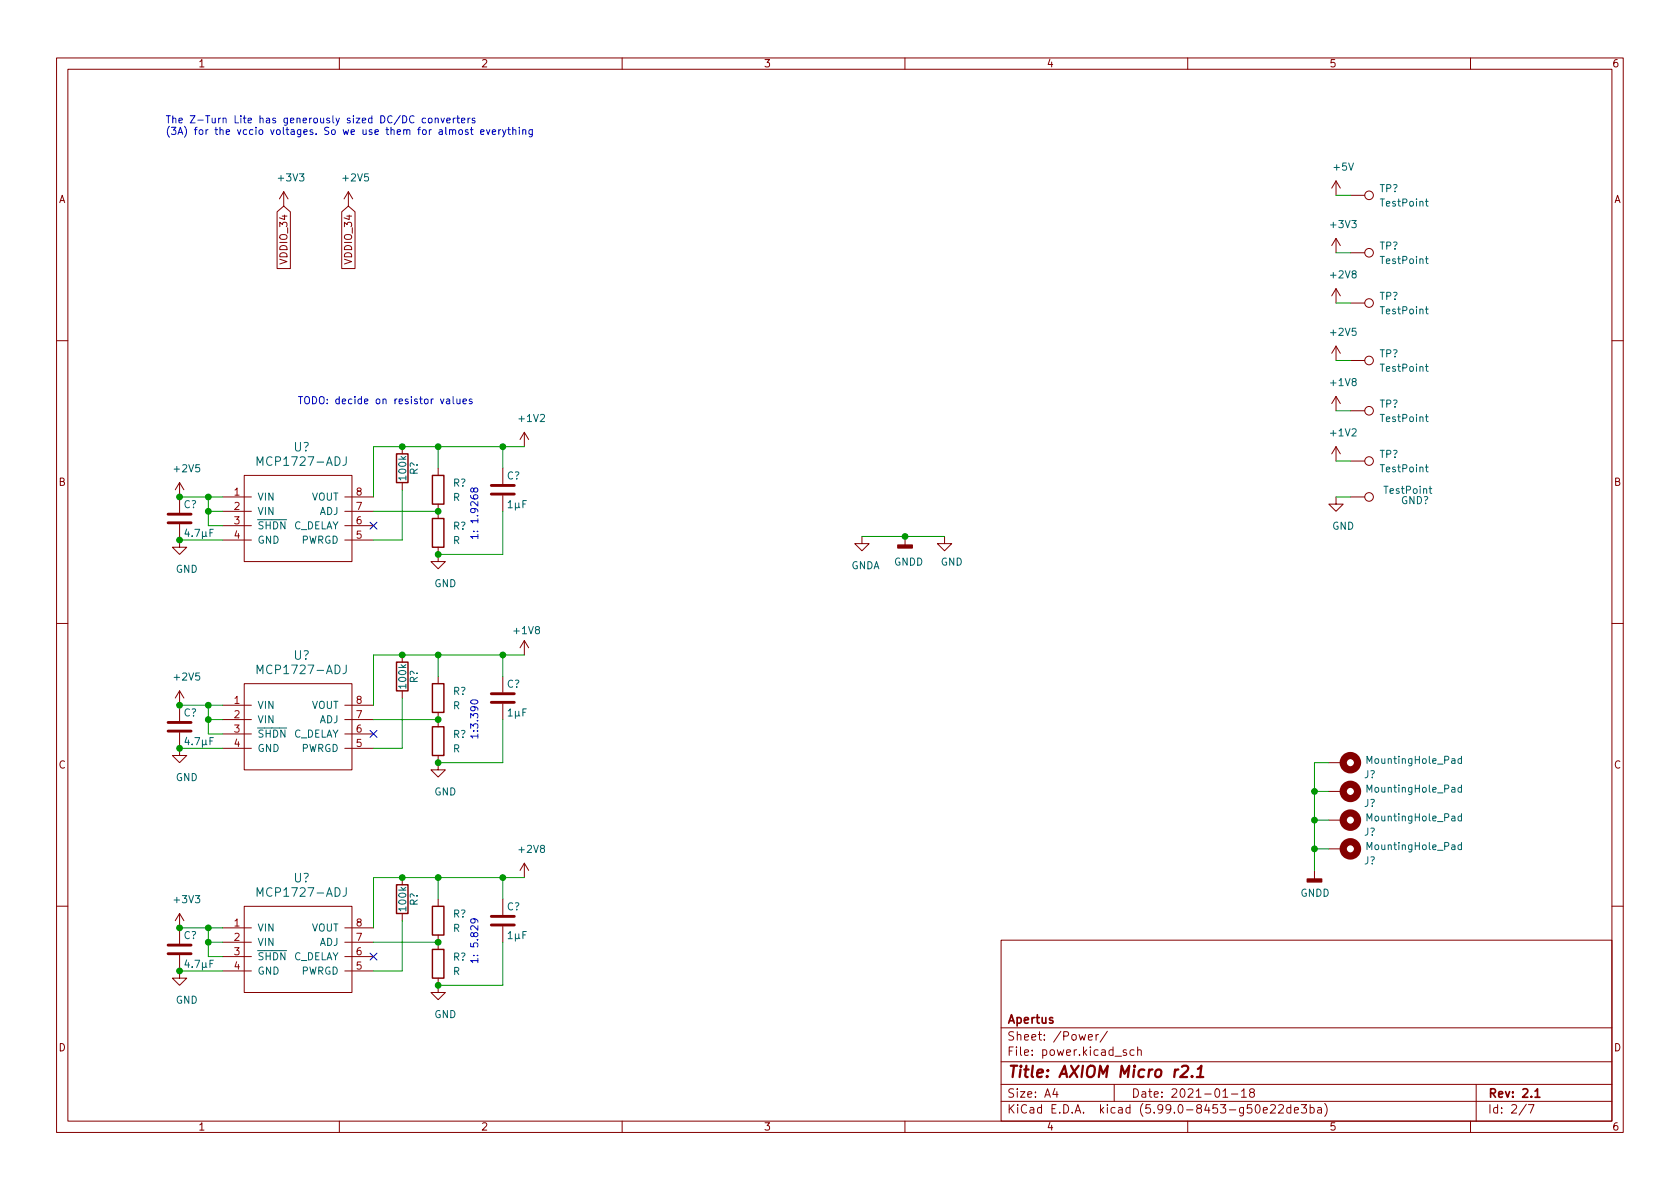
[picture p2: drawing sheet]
<svg xmlns="http://www.w3.org/2000/svg" width="297mm" height="210mm" viewBox="0 0 297 210" stroke-linecap="round" stroke-linejoin="round" font-family="sans-serif">
<g fill="none" stroke="#840000" stroke-width=".18">
<path d="M10 10.2h277v190.1h-277zM12 12.2h273v186.1h-273zM60 10.2v2M110 10.2v2M160 10.2v2M210 10.2v2M260 10.2v2M49 37.5l1.2-1.1 1.1 1.1v10h-2.3zM50.2 33.9l-.8 1.3M50.2 33.9v2.5M50.2 33.9l.7 1.3M60.4 37.5l1.2-1.1 1.2 1.1v10h-2.4z"/>
<path d="M61.6 33.9l-.8 1.3M61.6 33.9v2.5M61.6 33.9l.8 1.3M236.2 32v2.5M236.2 32l-.7 1.3M236.2 32l.8 1.3M238.8 34.5h2.5M236.2 42.2l-.7 1.2M236.2 42.2v2.5M236.2 51v2.6M236.2 42.2l.8 1.2M236.2 51l-.7 1.3"/>
<path d="M236.2 51l.8 1.3M238.8 53.6h2.5M238.8 44.7h2.5M10 60.2h2M71.1 79v1.3M92.7 76.4l-.8 1.3M92.7 76.4v2.6M92.7 76.4l.8 1.3M236.2 61.2v2.5M236.2 70.1v2.5M236.2 79v2.5M236.2 61.2l-.7 1.3"/>
<path d="M236.2 61.2l.8 1.3M236.2 79l-.7 1.3M236.2 79l.8 1.3M236.2 70.1l-.7 1.3M236.2 70.1l.8 1.3M238.8 63.7h2.5M238.8 72.6h2.5M285 60.2h2M31.7 92.7v4.1h1.3l-1.3 1.2-1.2-1.2h1.2M31.7 85.3v5.4M31.7 85.3l-.7 1.3M31.7 85.3l.8 1.3"/>
<path d="M39.4 87.9h5M39.4 90.4h5M39.4 93h5M39.4 95.5h5M43.2 84.1h19v15.2h-19zM61 87.9h5M61 90.4h5M61 93h5M61 95.5h5M71.1 85.3v1.3M77.5 96.8v2.5h1.2l-1.2 1.3-1.3-1.3h1.3M77.5 82.8v1.3"/>
<path d="M77.5 89.1v2.6M88.9 82.8v2.8M88.9 87.6v2.8M152.4 94.9v1.2h1.3l-1.3 1.3-1.3-1.3h1.3M160 94.9v1.5M167 94.9v1.2h1.3l-1.3 1.3-1.3-1.3h1.3M236.2 87.9v1.2h1.3l-1.3 1.3-1.3-1.3h1.3M238.8 87.9h2.5M238.8 81.5h2.5M10 110.2h2M71.1 115.8v1.3M77.5 119.6v1.3"/>
<path d="M88.9 119.6v2.8M92.7 113.3v2.5M92.7 113.3l-.8 1.2M92.7 113.3l.8 1.2M285 110.2h2M31.7 129.5v4.1h1.3l-1.3 1.3-1.2-1.3h1.2M31.7 122.2v5.3M31.7 122.2l-.7 1.2M31.7 122.2l.8 1.2M39.4 124.7h5M39.4 127.2h5M39.4 129.8h5"/>
<path d="M39.4 132.3h5M43.2 120.9h19v15.2h-19zM61 124.7h5M61 127.2h5M61 129.8h5M61 132.3h5M71.1 122.2v1.2M77.5 133.6v2.5h1.2l-1.2 1.3-1.3-1.3h1.3M77.5 126v2.5M88.9 124.5v2.7M234.9 139.9h2.6M234.9 134.9h2.6"/>
<path d="M71.1 155.2v1.3M77.5 159v1.3M88.9 159v2.8M92.7 152.6v2.6M92.7 152.6l-.8 1.3M92.7 152.6l.8 1.3M232.4 153.9v1.5M234.9 150.1h2.6M234.9 145h2.6M10 160.2h2M31.7 168.9v4.1h1.3l-1.3 1.2-1.2-1.2h1.2M31.7 161.5l-.7 1.3"/>
<path d="M31.7 161.5v5.4M31.7 161.5l.8 1.3M39.4 164.1h5M39.4 166.6h5M39.4 169.2h5M39.4 171.7h5M43.2 160.3h19v15.2h-19zM61 164.1h5M61 166.6h5M61 169.2h5M61 171.7h5M71.1 161.5v1.3"/>
<path d="M77.5 173v2.5h1.2l-1.2 1.3-1.3-1.3h1.3M77.5 165.3v2.6M88.9 163.8v2.8M177 166.3h108v32h-108zM285 160.2h2M60 198.3v2M110 198.3v2M160 198.3v2M177 194.8h108M177 191.8h108M177 187.8h108M177 181.8h108"/>
<path d="M186.5 192.5l-.4 1h1M186.9 193v1M192.4 183.4l.7-.1v-.3l-.5-.1-.2 .2 .1 .8h.6M193.8 182.9v1M194.2 182.9l-.3 .1-.1 .2M195.8 182.4l-1.3 1.9M197 191.8v3M199.1 185.7l-.3-.1-.2 .2v.3l.5 .1v.4h-.5M200.5 185.7l-.4-.1-.3 .3v.4l.1 .3h.6M201.1 185.8l.3-.2 .3 .1 .1 .9M201.1 185.1v1.5M210 198.3v2"/>
<path d="M216.2 194h.9M217.7 193.5h1.2M219.5 193l.4-.5v1.5M219.5 194h.9M221.2 193.2l-.3-.3 .1-.2 .2-.2 .4 .1 .2 .2-.1 .2-.6 .2-.2 .3 .1 .4 .2 .1h.3l.3-.3-.1-.4-.2-.1M223.4 196.3l.7-.1-.1-.3-.4-.1-.2 .2v.8h.6M224.6 195.5l.6-.2 .2 .2 .1 .3-.9 1h.9M226.1 195.5l.5-.2 .3 .2v.3l-.9 1h.9M228.2 195.9l-.4-.1-.3 .3v.4l.1 .3h.6M228.2 195.3v1.5M228.9 196.3l.7-.1-.1-.3-.4-.1-.2 .2v.8h.6M230.1 195.3h.9l-.5 .6 .4 .1v.7l-.2 .1h-.4l-.2-.1"/>
<path d="M231.6 195.9l.5-.1 .3 .3v.4l-.2 .3h-.6M231.6 195.3v1.5M233 195.9h.6v.9M233.6 196.2l-.5 .1a.29 .29 0 0 0-.2 .2 .29 .29 0 0 0 .2 .3h.5M234.2 195.1a1.72 1.72 0 0 1 0 2.3M260 198.3v2M261 191.8v6.5M269.9 195.3l-1.3 1.9M270.2 195.3h1l-.6 1.5"/>
<circle cx="242.1" cy="34.5" r=".76"/>
<circle cx="242.1" cy="53.6" r=".76"/>
<circle cx="242.1" cy="44.7" r=".76"/>
<circle cx="242.1" cy="63.7" r=".76"/>
<circle cx="242.1" cy="72.6" r=".76"/>
<circle cx="242.1" cy="87.9" r=".76"/>
<circle cx="242.1" cy="81.5" r=".76"/>
</g>
<path d="M271.4 193l.4-.5v1.5M271.4 194h.9" fill="none" stroke="#840000" stroke-width=".3"/>
<path d="M209 188.7l.3-.2h.5a.45 .45 0 0 1 .3 .5l-.2 .3-1.2 1.2h1.2M210.8 190.3l.1 .1-.1 .1-.1-.1 .1-.1v.2M211.6 190.5h1.2M211.8 189l.6-.5-.2 2" fill="none" stroke="#840000" stroke-width=".4"/>
<g fill="none" stroke="#006464" stroke-width=".18">
<path d="M252 35.6h.5M252.2 35.2v1.1l.3 .2M252 54.7h.5M252 45.8h.5M252.2 54.2v1.1l.3 .2M252.2 45.3v1.1l.3 .2M252 64.8h.5M252 73.7h.5M252.2 64.4v1.1l.3 .2M252.2 73.3v1.1l.3 .2M33 93.5l-.3 .9h.8M33.3 94v.9"/>
<path d="M34 94.8v.1M34.5 93.6h.8l-.5 1.3M35.8 94v1.3M36.4 94.7l.2 .2M36.4 94l-.1 .8-.3 .1-.2-.2M37.1 94.2h.4M37.7 93.6h-.6v1.3M45.5 82.3v-1.5l.5 1.1 .5-1.1v1.5M61.2 80.8v1.1a.49 .49 0 0 1-.6 .4M89.9 88.9l.3-.4v1.3M89.9 89.8h.7M91.1 88.9v1.3"/>
<path d="M91.7 89.6l.2 .2M91.7 88.9v.8l-.4 .1-.2-.2M92.5 89.1h.4M93.1 88.5h-.6v1.3M252 82.6h.5M252.2 82.2v1.1l.3 .1M252.7 86.4h.5M252.9 86v1.1l.3 .2M45.5 119.1v-1.5l.5 1.1 .5-1.1v1.5M61.2 117.6v1.1a.49 .49 0 0 1-.6 .4M33 130.4l-.3 .9h.8M33.3 130.9v.8"/>
<path d="M34 131.6v.1M34.5 130.4h.8l-.5 1.3M35.8 130.9v1.2M36.4 131.5l.2 .2M36.4 130.9l-.1 .7-.3 .1-.2-.2M37.1 131h.4M37.7 130.4h-.6v1.3M89.9 125.7l.3-.3v1.2M89.9 126.6h.7M91.1 125.8v1.2M91.7 126.4l.2 .2M91.7 125.8v.8h-.4l-.2-.2"/>
<path d="M92.5 126h.4M93.1 125.4h-.6v1.2M258.4 139.3l-.4-.1-.2 .3 .1 .5h.5M258.4 134.2h-.4l-.2 .2 .1 .5h.5M258.4 133.7v1.3M258.4 138.8v1.3M45.5 158.5v-1.5l.5 1.1 .5-1.1v1.5M61.2 157v1.1a.49 .49 0 0 1-.6 .4M258.4 149.5l-.4-.1-.2 .2 .1 .6h.5M258.4 144.4l-.4-.1-.2 .3 .1 .5h.5M258.4 143.9v1.3M258.4 149v1.2"/>
<path d="M33 169.7l-.3 .9h.8M33.3 170.2v.9M34 171v.1M34.5 169.8h.8l-.5 1.3M35.8 170.2v1.3M36.4 170.9l.2 .2M36.4 170.2l-.1 .8-.3 .1-.2-.2M37.1 170.4h.4M37.7 169.8h-.6v1.3M89.9 165.1l.3-.4v1.3M89.9 166h.7M91.1 165.1v1.3"/>
<path d="M91.7 165.8l.2 .2M91.7 165.1v.8l-.4 .1-.2-.2M92.5 165.3h.4M93.1 164.7h-.6v1.3"/>
</g>
<path d="M41.8 93.9l-.3 .9h.8M42.2 94.3v.9M41.8 130.7l-.3 .9h.8M42.2 131.2v.8M41.8 170.1l-.3 .9h.8M42.2 170.5v.9" fill="none" stroke="#a90000" stroke-width=".18"/>
<path d="M70.1 80.3h2v5h-2zM76.5 84.1h2v5h-2zM76.5 91.7h2v5.1h-2zM70.1 117.1h2v5.1h-2zM76.5 120.9h2v5.1h-2zM76.5 128.5h2v5.1h-2zM70.1 156.5h2v5h-2zM76.5 160.3h2v5h-2zM76.5 167.9h2v5.1h-2z" fill="none" stroke="#840000" stroke-width=".25"/>
<path d="M29.7 92.5h4.1M29.7 90.9h4.1M86.9 87.4h4M86.9 85.8h4M29.7 129.3h4.1M29.7 127.8h4.1M86.9 124.2h4M86.9 122.7h4M29.7 168.7h4.1M29.7 167.1h4.1M86.9 163.6h4M86.9 162h4" fill="none" stroke="#840000" stroke-width=".51"/>
<g fill="none" stroke="#840000" stroke-width="1.3">
<circle cx="238.8" cy="139.9" r="1.27"/>
<circle cx="238.8" cy="134.9" r="1.27"/>
<circle cx="238.8" cy="145" r="1.27"/>
<circle cx="238.8" cy="150.1" r="1.27"/>
</g>
<g fill="#840000" stroke="#840000" stroke-width=".25">
<path d="M231.1 155.4h2.6v.6h-2.6z"/>
<path d="M158.7 96.4h2.6v.5h-2.6z"/>
</g>
<g fill="none" stroke="#0000c2" stroke-width=".18">
<path d="M75.2 20.9h-.3l-.3 .2 .2 .6h.4M75.9 20.9h.3l.2 .2v.4l-.2 .2h-.3l-.2-.2zM76.9 21l.2-.1h.3l.1 .8M76.9 20.9v.8M78 20.9l.3 .8 .3-.8M79 21.3l.6-.1-.1-.3h-.3l-.2 .2 .1 .6h.4M80.1 20.9v.8M80.5 20.9l-.4 .2M80.8 20.9h.4M80.9 20.5v1.1l.3 .1M81.2 23l.3-.1 .3 .3v.3l-.3 .3-.3-.1-.1-.2zM81.6 21.3l.6-.1-.1-.3h-.3l-.2 .2 .1 .6h.4"/>
<path d="M82.7 23l-.3-.1-.1 .2v.2l.4 .1v.3h-.4M82.7 20.9v.8M83.1 20.9l-.4 .2M83.2 22.9h.5M83.4 22.5v1.1l.3 .2M84 20.9h-.3l-.2 .2v.1l.5 .2v.3h-.5M85 23.4l.6-.2-.1-.2-.3-.1-.2 .2v.6h.5M86 22.9l.3 .9 .3-.9M87 23.4l.6-.2v-.2l-.4-.1-.2 .2 .1 .6h.5M88.2 22.9v.9M88.6 22.9l-.4 .3M88.9 22.9l.3 .9"/>
<path d="M89.5 22.9l-.5 1.2-.1 .1M89.8 22.9h.4M89.9 22.5v1.1l.3 .2M90.7 23.1l.2-.2 .3 .1v.8M90.7 22.5v1.3M91.8 22.5v.1M91.8 22.9v.9M92.4 23.1l.2-.2 .3 .1 .1 .8M92.4 22.9v.9M94.1 22.9v1.1l-.2 .2-.3-.1M94.1 23l-.3-.1-.3 .3 .1 .5h.5M52.8 70.1h.7"/>
<path d="M53.1 70.1v1.3M54.1 70.2l.1-.1a.43 .43 0 0 1 .5 .5v.4a.42 .42 0 0 1-.4 .4 .42 .42 0 0 1-.4-.4v-.4zM55.3 70.1a.64 .64 0 0 1 .7 .7 .64 .64 0 0 1-.7 .6zM83.4 70.6h-.3l-.1 .1v.2l.4 .1v.3h-.4M83.7 94h.1M84.4 94h.1M84.5 94.9h-1.3l.4 .3M84.5 94.5v.7M84.5 130.2h-1.3l.4 .3M84.5 129.8v.7M84.5 169.9h-1.3l.4 .3M84.5 169.5v.7"/>
</g>
<g fill="none" stroke="#009600" stroke-width=".18">
<path d="M236.2 34.5h2.6M236.2 44.7h2.6M236.2 53.6h2.6M77.5 79v3.8M88.9 79v3.8M92.7 79h-26.7v8.9M236.2 72.6h2.6M236.2 63.7h2.6M31.7 87.9h7.7M31.7 95.5h7.7M36.8 87.9v5.1h2.6M36.8 90.4h2.6"/>
<path d="M66 90.4h11.5M71.1 86.6v8.9h-5.1M88.9 90.4v7.6h-11.4M152.4 94.9h14.6M236.2 87.9h2.6M236.2 81.5h2.6M77.5 115.8v3.8M88.9 115.8v3.8M92.7 115.8h-26.7v8.9M31.7 124.7h7.7M31.7 132.3h7.7M36.8 124.7v5.1h2.6"/>
<path d="M36.8 127.2h2.6M66 127.2h11.5M71.1 123.4v8.9h-5.1M88.9 127.2v7.7h-11.4M232.4 139.9h2.5M234.9 134.9h-2.5v19M77.5 155.2v3.8M88.9 155.2v3.8M92.7 155.2h-26.7v8.9M232.4 150.1h2.5M232.4 145h2.5M31.7 171.7h7.7"/>
<path d="M31.7 164.1h7.7M36.8 166.6h2.6M36.8 164.1v5.1h2.6M66 166.6h11.5M71.1 162.8v8.9h-5.1M88.9 166.6v7.6h-11.4"/>
</g>
<path d="M65.4 92.3l1.2 1.3M66.6 92.3l-1.2 1.3M65.4 129.2l1.2 1.2M66.6 129.2l-1.2 1.2M65.4 168.5l1.2 1.3M66.6 168.5l-1.2 1.3" fill="none" stroke="#000084" stroke-width=".18"/>
<g fill="#009600" stroke="#009600" stroke-width=".18">
<circle cx="77.5" cy="98" r=".51"/>
<circle cx="77.5" cy="90.4" r=".51"/>
<circle cx="31.8" cy="87.9" r=".51"/>
<circle cx="36.8" cy="87.9" r=".51"/>
<circle cx="36.8" cy="90.4" r=".51"/>
<circle cx="31.8" cy="95.5" r=".51"/>
<circle cx="71.1" cy="79" r=".51"/>
<circle cx="77.5" cy="79" r=".51"/>
<circle cx="36.8" cy="124.7" r=".51"/>
<circle cx="36.8" cy="127.2" r=".51"/>
<circle cx="31.8" cy="171.7" r=".51"/>
<circle cx="31.8" cy="132.3" r=".51"/>
<circle cx="31.8" cy="124.7" r=".51"/>
<circle cx="31.8" cy="164.1" r=".51"/>
<circle cx="36.8" cy="164.1" r=".51"/>
<circle cx="36.8" cy="166.6" r=".51"/>
<circle cx="71.1" cy="115.8" r=".51"/>
<circle cx="77.5" cy="115.8" r=".51"/>
<circle cx="88.9" cy="115.8" r=".51"/>
<circle cx="160" cy="94.9" r=".51"/>
<circle cx="88.9" cy="79" r=".51"/>
<circle cx="232.4" cy="150.1" r=".51"/>
<circle cx="232.4" cy="139.9" r=".51"/>
<circle cx="232.4" cy="145" r=".51"/>
<circle cx="77.5" cy="155.2" r=".51"/>
<circle cx="77.5" cy="166.6" r=".51"/>
<circle cx="71.1" cy="155.2" r=".51"/>
<circle cx="77.5" cy="174.2" r=".51"/>
<circle cx="77.5" cy="134.9" r=".51"/>
<circle cx="77.5" cy="127.2" r=".51"/>
<circle cx="88.9" cy="155.2" r=".51"/>
</g>
<text font-size="2.8" fill="#840000" x="178" y="190.6">Title: AXIOM Micro r2.1</text>
<g font-size="2.1" fill="#006464">
<text x="46.1" y="82.4">MCP1727-ADJ</text>
<text x="51.9" y="79.8">U?</text>
<text x="46.1" y="119.2">MCP1727-ADJ</text>
<text x="51.9" y="116.7">U?</text>
<text x="46.1" y="158.6">MCP1727-ADJ</text>
<text x="51.9" y="156">U?</text>
</g>
<g font-size="2.1" fill="#840000">
<text x="178" y="184">Sheet: /Power/</text>
<text x="178" y="181">Apertus</text>
<text x="178" y="186.7">File: power.kicad_sch</text>
<text x="178" y="196.9">KiCad E.D.A. kicad (5.99.0-8453-g50e22de3ba)</text>
<text x="178" y="194.1">Size: A4</text>
<text x="200" y="194.1">Date: 2021-01-18</text>
<text x="263" y="194.1">Rev: 2.1</text>
<text x="263" y="196.9">Id: 2/7</text>
</g>
<g font-size="1.8" fill="#840000">
<text x="35" y="11.9">1</text>
<text x="85" y="11.9">2</text>
<text x="135" y="11.9">3</text>
<text x="185" y="11.9">4</text>
<text x="235" y="11.9">5</text>
<text x="285" y="11.9">6</text>
<text x="10.3" y="35.9">A</text>
<text x="285.3" y="35.9">A</text>
<text x="50.8" y="46.3" transform="rotate(-90 50.8 46.3)">VDDIO_34</text>
<text x="62.2" y="46.3" transform="rotate(-90 62.2 46.3)">VDDIO_34</text>
<text x="10.3" y="85.9">B</text>
<text x="285.3" y="85.9">B</text>
<text x="10.3" y="135.9">C</text>
<text x="285.3" y="135.9">C</text>
<text x="10.3" y="185.9">D</text>
<text x="285.3" y="185.9">D</text>
<text x="35" y="199.9">1</text>
<text x="85" y="199.9">2</text>
<text x="135" y="199.9">3</text>
<text x="185" y="199.9">4</text>
<text x="235" y="199.9">5</text>
<text x="285" y="199.9">6</text>
</g>
<g font-size="1.8" fill="#0000c2">
<text x="29.2" y="21.8">The Z-Turn Lite has generously sized DC/DC converters</text>
<text x="29.2" y="23.8">(3A) for the vccio voltages. So we use them for almost everything</text>
<text x="56.4" y="71.5">TODO: decide on resistor values</text>
<text x="84.6" y="93.4" transform="rotate(-90 84.6 93.4)">1: 1.9268</text>
<text x="84.6" y="129.4" transform="rotate(-90 84.6 129.4)">1:3.390</text>
<text x="84.6" y="168.7" transform="rotate(-90 84.6 168.7)">1: 5.829</text>
</g>
<g font-size="1.8" fill="#006464">
<text x="49.3" y="32.1">+3V3</text>
<text x="60.8" y="32.1">+2V5</text>
<text x="235.9" y="30.2">+5V</text>
<text x="243.9" y="34">TP?</text>
<text x="235.4" y="40.3">+3V3</text>
<text x="244.2" y="36.5">TestPoint</text>
<text x="243.9" y="44.1">TP?</text>
<text x="244.2" y="46.7">TestPoint</text>
<text x="235.4" y="49.2">+2V8</text>
<text x="243.9" y="53">TP?</text>
<text x="235.4" y="59.4">+2V5</text>
<text x="244.2" y="55.6">TestPoint</text>
<text x="243.9" y="63.2">TP?</text>
<text x="244.2" y="65.7">TestPoint</text>
<text x="235.4" y="68.3">+1V8</text>
<text x="91.9" y="74.6">+1V2</text>
<text x="235.4" y="77.2">+1V2</text>
<text x="243.9" y="72.1">TP?</text>
<text x="244.2" y="74.6">TestPoint</text>
<text x="30.9" y="83.5">+2V5</text>
<text x="73.9" y="84" transform="rotate(-90 73.9 84)">R?</text>
<text x="243.9" y="81">TP?</text>
<text x="244.2" y="83.5">TestPoint</text>
<text x="32.5" y="89.9">C?</text>
<text x="45.5" y="88.5">VIN</text>
<text x="55" y="88.5">VOUT</text>
<text x="71.8" y="84.8" transform="rotate(-90 71.8 84.8)">100k</text>
<text x="80.1" y="88.6">R</text>
<text x="80.1" y="86">R?</text>
<text x="89.6" y="84.8">C?</text>
<text x="244.9" y="87.3">TestPoint</text>
<text x="247.7" y="89.1">GND?</text>
<text x="45.5" y="91.1">VIN</text>
<text x="45.5" y="93.6">~SHDNC_DELAY</text>
<text x="56.4" y="91.1">ADJ</text>
<text x="80.1" y="93.7">R?</text>
<text x="235.5" y="93.7">GND</text>
<text x="31.1" y="101.3">GND</text>
<text x="45.5" y="96.1">GND</text>
<text x="53.2" y="96.1">PWRGD</text>
<text x="80.1" y="96.2">R</text>
<text x="150.4" y="100.6">GNDA</text>
<text x="158.1" y="100">GNDD</text>
<text x="166.3" y="100">GND</text>
<text x="76.8" y="103.8">GND</text>
<text x="91" y="112.1">+1V8</text>
<text x="30.9" y="120.3">+2V5</text>
<text x="45.5" y="125.3">VIN</text>
<text x="55" y="125.3">VOUT</text>
<text x="71.8" y="121.6" transform="rotate(-90 71.8 121.6)">100k</text>
<text x="73.9" y="120.8" transform="rotate(-90 73.9 120.8)">R?</text>
<text x="80.1" y="125.4">R</text>
<text x="80.1" y="122.9">R?</text>
<text x="89.6" y="121.6">C?</text>
<text x="32.5" y="126.7">C?</text>
<text x="45.5" y="127.9">VIN</text>
<text x="45.5" y="130.4">~SHDNC_DELAY</text>
<text x="56.4" y="127.9">ADJ</text>
<text x="80.1" y="130.5">R?</text>
<text x="45.5" y="133">GND</text>
<text x="53.2" y="133">PWRGD</text>
<text x="80.1" y="133">R</text>
<text x="241.2" y="137.6">J?</text>
<text x="242" y="135.1">MountingHole_Pad</text>
<text x="31.1" y="138.1">GND</text>
<text x="76.8" y="140.7">GND</text>
<text x="241.2" y="142.7">J?</text>
<text x="242" y="140.1">MountingHole_Pad</text>
<text x="241.2" y="147.8">J?</text>
<text x="242" y="145.2">MountingHole_Pad</text>
<text x="91.9" y="150.8">+2V8</text>
<text x="241.2" y="152.8">J?</text>
<text x="242" y="150.3">MountingHole_Pad</text>
<text x="30.9" y="159.7">+3V3</text>
<text x="71.8" y="161" transform="rotate(-90 71.8 161)">100k</text>
<text x="73.9" y="160.2" transform="rotate(-90 73.9 160.2)">R?</text>
<text x="89.6" y="161">C?</text>
<text x="229.9" y="158.6">GNDD</text>
<text x="32.5" y="166.1">C?</text>
<text x="45.5" y="164.7">VIN</text>
<text x="45.5" y="167.3">VIN</text>
<text x="55" y="164.7">VOUT</text>
<text x="56.4" y="167.3">ADJ</text>
<text x="80.1" y="164.8">R</text>
<text x="80.1" y="162.2">R?</text>
<text x="45.5" y="169.8">~SHDNC_DELAY</text>
<text x="45.5" y="172.3">GND</text>
<text x="53.2" y="172.3">PWRGD</text>
<text x="80.1" y="172.4">R</text>
<text x="80.1" y="169.9">R?</text>
<text x="31.1" y="177.5">GND</text>
<text x="76.8" y="180">GND</text>
</g>
<g font-size="1.8" fill="#a90000">
<text x="41.4" y="87.6">1</text>
<text x="63" y="87.6">8</text>
<text x="41.4" y="90.2">2</text>
<text x="41.4" y="92.7">3</text>
<text x="63" y="95.2">5</text>
<text x="63" y="92.7">6</text>
<text x="63" y="90.2">7</text>
<text x="41.4" y="124.5">1</text>
<text x="63" y="124.5">8</text>
<text x="41.4" y="127">2</text>
<text x="41.4" y="129.5">3</text>
<text x="63" y="129.5">6</text>
<text x="63" y="127">7</text>
<text x="63" y="132.1">5</text>
<text x="41.4" y="163.8">1</text>
<text x="41.4" y="166.4">2</text>
<text x="63" y="166.4">7</text>
<text x="63" y="163.8">8</text>
<text x="41.4" y="168.9">3</text>
<text x="63" y="171.4">5</text>
<text x="63" y="168.9">6</text>
</g>
</svg>
